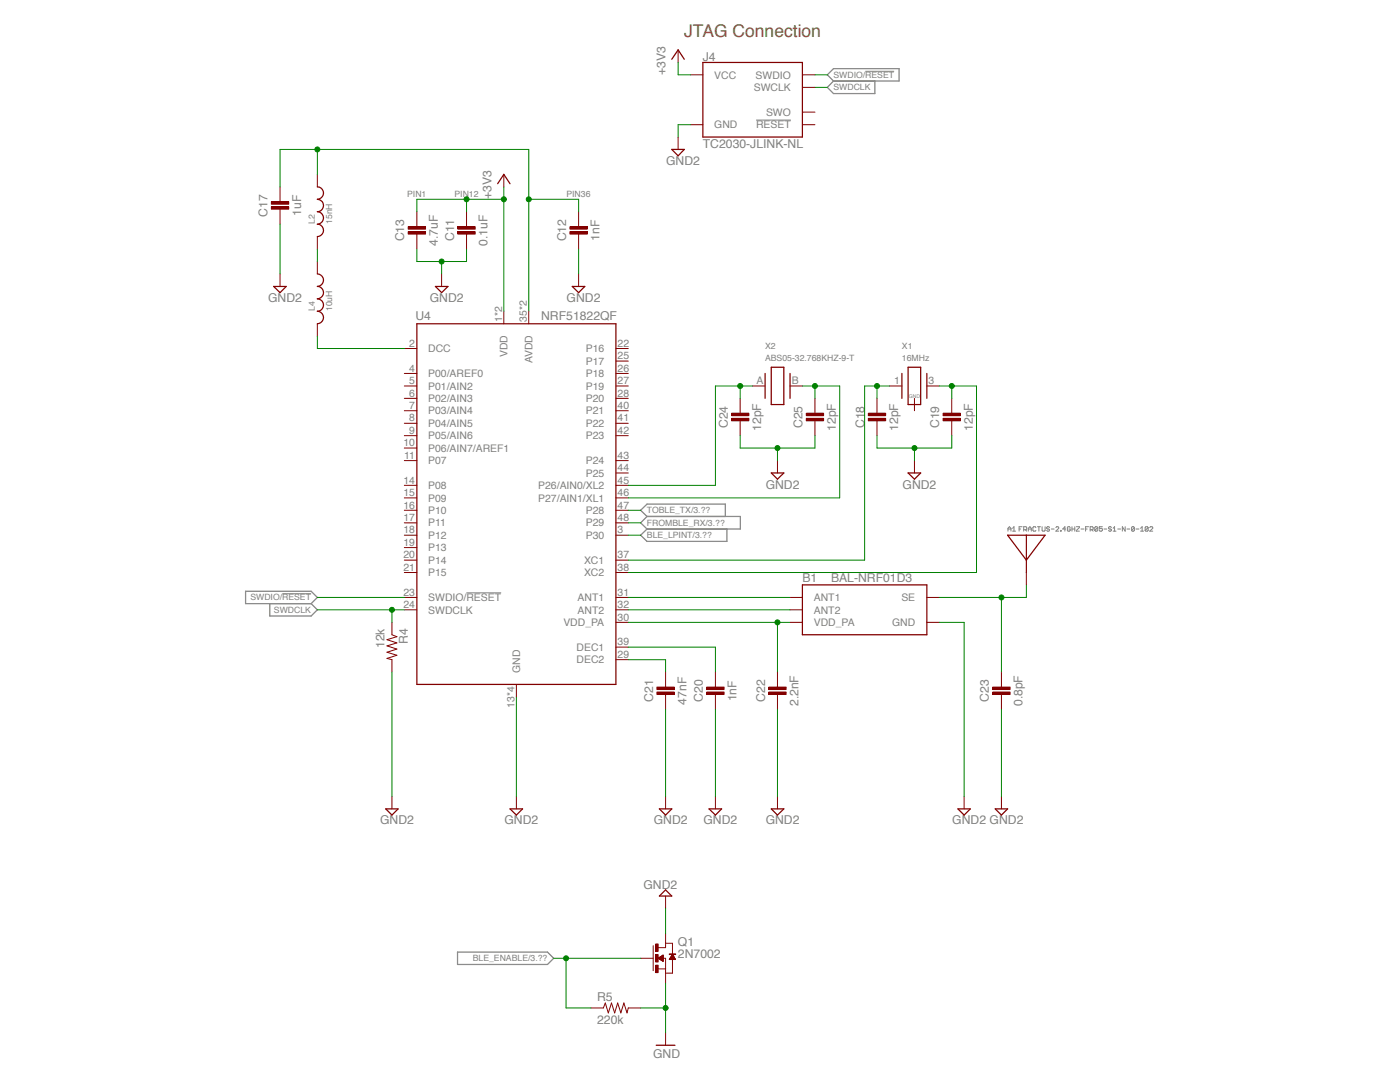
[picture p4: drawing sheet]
<svg xmlns="http://www.w3.org/2000/svg" width="279mm" height="216mm" viewBox="0 0 279 216" stroke-linecap="round" stroke-linejoin="round" font-family="sans-serif">
<g fill="none" stroke="#808080" stroke-width=".2">
<path d="M172.7 14.2h5.7M150.9 24h6.9M56.3 118.5h5.8M93.1 118.3h6.9M201.2 105.6h.6M201.2 106v-.6l.2-.3 .4 .3v.6M202.1 106h.6M202.1 105.4l.3-.3v.9M203.4 105.6h.3M204 105.1h-.6v.9M204.3 105.7h.5l.1-.1-.1-.5h-.5v.9M204.6 105.7l.3 .3"/>
<path d="M205.2 105.6h.6M205.2 106v-.6l.3-.3 .3 .3v.6M206.7 105.3l-.1-.2h-.3l-.2 .2v.5l.2 .2 .4-.2M207.1 105.1h.6M207.3 105.1v.9M208 105.1v.7l.1 .2 .5-.2v-.7M209.5 105.3l-.2-.2h-.3l-.1 .3 .4 .2 .2 .2-.2 .2-.4-.2M209.8 105.6h.6M210.7 105.3l.2-.2h.2l.2 .3-.6 .6h.6M211.6 105.8l.2 .2zM212.7 105.6h-.6l.4-.5v.9M213.6 105.3l-.2-.2h-.2l-.2 .2v.5l.2 .2 .4-.2v-.2h-.3"/>
<path d="M213.9 105.6h.6M213.9 105.1v.9M214.5 105.1v.9M214.8 105.1h.6v.2l-.6 .5v.2h.6M215.7 105.6h.6M216.6 105.6h.4M217.2 105.1h-.6v.9M217.6 105.7h.4l.2-.1-.2-.5h-.4v.9M217.8 105.7l.4 .3M219.1 105.3l-.2-.2h-.3l-.1 .2v.5M219.1 105.3v.5l-.2 .2-.4-.2M219.1 105.3l-.6 .5"/>
<path d="M220 105.1h-.6v.5l.3-.2 .3 .2v.2l-.2 .2-.4-.2M220.3 105.6h.6M221.8 105.3l-.1-.2h-.3l-.2 .3 .5 .2 .1 .2-.1 .2-.5-.2M222.2 106h.5M222.2 105.4l.2-.3v.9M223.1 105.6h.5M224.6 105.1v.9l-.6-.9v.9M224.9 105.6h.6M226.4 105.3l-.2-.2h-.2l-.2 .2v.5M226.4 105.3v.5l-.2 .2-.4-.2M226.4 105.3l-.6 .5M226.7 105.6h.6"/>
<path d="M227.6 106h.6M227.6 105.4l.3-.3v.9M229.1 105.3l-.1-.2h-.3l-.2 .2v.5M229.1 105.3v.5l-.1 .2-.5-.2M229.1 105.3l-.6 .5M229.5 105.3l.1-.2h.3l.2 .3-.6 .6h.6"/>
</g>
<path d="M165.1 14.9l1.2-1.2h13.1v2.5h-13.1zM166.3 16.2l-1.2 1.2 1.2 1.3h8.3v-2.5M49 118h13.1l1.2 1.2-1.2 1.2h-13.1zM129.1 103.1h18.7v2.5h-18.7M129.1 103.1l-1.2 1.2 1.2 1.3M129.1 105.6l-1.2 1.2 1.2 1.2h16v-2.4M129.1 103.1l-1.2-1.3 1.2-1.2h15.7v2.5M53.8 120.4v2.5h8.3l1.2-1.2-1.2-1.3M91.3 190h18l1.2 1.2-1.2 1.2h-18z" fill="none" stroke="#808080" stroke-width=".25"/>
<path d="M93.1 42.2v3M93.1 46.5v3.2" fill="none" stroke="#820000" stroke-width=".2"/>
<path d="M91.4 45.2h3.4v.5h-3.4z" fill="#820000"/>
<path d="M91.4 45.2h3.4v.5h-3.4z" fill="none" stroke="#820000" stroke-width=".2"/>
<path d="M91.4 46.2h3.4v.5h-3.4z" fill="#820000"/>
<path d="M91.4 46.2h3.4v.5h-3.4zM115.5 42.2v3M115.5 46.5v3.2" fill="none" stroke="#820000" stroke-width=".2"/>
<path d="M113.7 45.2h3.5v.5h-3.5z" fill="#820000"/>
<path d="M113.7 45.2h3.5v.5h-3.5z" fill="none" stroke="#820000" stroke-width=".2"/>
<path d="M113.7 46.2h3.5v.5h-3.5z" fill="#820000"/>
<path d="M83.2 42.2v3M83.2 46.5v3.2M113.7 46.2h3.5v.5h-3.5z" fill="none" stroke="#820000" stroke-width=".2"/>
<path d="M81.5 45.2h3.4v.5h-3.4z" fill="#820000"/>
<path d="M81.5 45.2h3.4v.5h-3.4z" fill="none" stroke="#820000" stroke-width=".2"/>
<path d="M81.5 46.2h3.4v.5h-3.4z" fill="#820000"/>
<g fill="none" stroke="#820000" stroke-width=".2">
<path d="M55.9 37.3v3M63.3 34.8v2.5M55.9 41.5v3.2M63.3 47.2v2.5M81.5 46.2h3.4v.5h-3.4zM80.7 74.5h2.5M80.7 77h2.5M80.7 69.5h2.5M80.7 79.5h2.5M100.6 62.1v2.5M105.5 62.1v2.5M122.9 74.5h2.5"/>
<path d="M122.9 77h2.5M122.9 69.5h2.5M122.9 79.5h2.5M122.9 72h2.5M80.7 82h2.5M80.7 84.5h2.5M80.7 86.9h2.5M80.7 89.4h2.5M80.7 91.9h2.5M80.7 96.8h2.5M80.7 99.4h2.5M122.9 82h2.5"/>
<path d="M122.9 84.5h2.5M122.9 86.9h2.5M122.9 91.9h2.5M122.9 96.8h2.5M122.9 99.4h2.5M122.9 94.4h2.5M80.7 111.8h2.5M80.7 114.2h2.5M80.7 101.8h2.5M80.7 104.3h2.5M80.7 106.8h2.5M80.7 109.3h2.5"/>
<path d="M80.7 119.2h2.5M122.9 111.8h2.5M122.9 114.2h2.5M122.9 101.8h2.5M122.9 104.3h2.5M122.9 106.8h2.5M122.9 119.2h2.5M157.7 119.2h2.4M185 119.2h2.4M80.7 121.7h2.5M103.1 136.6v2.5M122.9 121.7h2.5"/>
<path d="M122.9 129.1h2.5M122.9 131.6h2.5M122.9 124.2h2.5M157.7 121.7h2.4M157.7 124.2h2.4M185 124.2h2.4"/>
</g>
<path d="M63.3 37.3a1.23 1.23 0 0 1 1.3 1.2 1.23 1.23 0 0 1-1.3 1.3 1.23 1.23 0 0 1 1.3 1.2 1.23 1.23 0 0 1-1.3 1.2 1.25 1.25 0 0 1 1.3 1.3 1.25 1.25 0 0 1-1.3 1.2 1.23 1.23 0 0 1 1.3 1.3 1.23 1.23 0 0 1-1.3 1.2M83.2 64.6h39.7v72h-39.7zM160.1 116.7h24.9v10h-24.9z" fill="none" stroke="#820000" stroke-width=".25"/>
<path d="M54.2 40.3h3.4v.4h-3.4z" fill="#820000"/>
<path d="M54.2 40.3h3.4v.5h-3.4z" fill="none" stroke="#820000" stroke-width=".2"/>
<path d="M54.2 41.2h3.4v.5h-3.4z" fill="#820000"/>
<path d="M54.2 41.2h3.4v.5h-3.4zM175 79.5v3M177.5 77h2.5M182.5 79.5v2.5M185 77h2.4M175 83.7v3.2" fill="none" stroke="#820000" stroke-width=".2"/>
<path d="M180 74.5v5M181.2 73.3h2.5v7.4h-2.5zM185 74.5v5" fill="none" stroke="#820000" stroke-width=".25"/>
<path d="M173.3 82.4h3.4v.5h-3.4z" fill="#820000"/>
<path d="M173.3 82.5h3.5v.4h-3.5z" fill="none" stroke="#820000" stroke-width=".2"/>
<path d="M173.3 83.5h3.4v.5h-3.4z" fill="#820000"/>
<path d="M189.9 79.5v3M173.3 83.5h3.5v.5h-3.5zM189.9 83.7v3.2" fill="none" stroke="#820000" stroke-width=".2"/>
<path d="M188.2 82.4h3.5v.5h-3.5z" fill="#820000"/>
<path d="M188.2 82.5h3.5v.4h-3.5z" fill="none" stroke="#820000" stroke-width=".2"/>
<path d="M188.2 83.5h3.5v.5h-3.5z" fill="#820000"/>
<path d="M188.2 83.5h3.5v.5h-3.5zM142.8 134.1v3M142.8 138.3v3.2" fill="none" stroke="#820000" stroke-width=".2"/>
<path d="M141 137.1h3.5v.5h-3.5z" fill="#820000"/>
<path d="M141 137.1h3.5v.5h-3.5z" fill="none" stroke="#820000" stroke-width=".2"/>
<path d="M141 138.1h3.5v.5h-3.5z" fill="#820000"/>
<path d="M132.8 134.1v3M132.8 138.3v3.2M141 138.1h3.5v.5h-3.5z" fill="none" stroke="#820000" stroke-width=".2"/>
<path d="M131.1 137.1h3.4v.5h-3.4z" fill="#820000"/>
<path d="M131.1 137.1h3.5v.5h-3.5z" fill="none" stroke="#820000" stroke-width=".2"/>
<path d="M131.1 138.1h3.4v.5h-3.4z" fill="#820000"/>
<path d="M131.1 138.1h3.5v.5h-3.5zM155.2 134.1v3M155.2 138.3v3.2" fill="none" stroke="#820000" stroke-width=".2"/>
<path d="M153.4 137.1h3.5v.5h-3.5z" fill="#820000"/>
<path d="M153.4 137.1h3.5v.5h-3.5z" fill="none" stroke="#820000" stroke-width=".2"/>
<path d="M153.4 138.1h3.5v.5h-3.5z" fill="#820000"/>
<path d="M63.3 52.2v2.5M63.3 64.6v2.5M204.8 114.2v2.5M78.2 124.2v2.5l1 .3-2 .6 2 .7-2 .6 2 .6-2 .6 2 .6-2 .7 1 .2v2.5M153.4 138.1h3.5v.5h-3.5zM199.9 134.1v3M199.9 138.3v3.2" fill="none" stroke="#820000" stroke-width=".2"/>
<path d="M63.3 54.7a1.25 1.25 0 0 1 1.3 1.2 1.25 1.25 0 0 1-1.3 1.3 1.23 1.23 0 0 1 1.3 1.2 1.23 1.23 0 0 1-1.3 1.2 1.23 1.23 0 0 1 1.3 1.3 1.23 1.23 0 0 1-1.3 1.2 1.25 1.25 0 0 1 1.3 1.3 1.25 1.25 0 0 1-1.3 1.2M201.1 106.8h7.5l-3.8 5zM204.8 106.8v7.4" fill="none" stroke="#820000" stroke-width=".25"/>
<path d="M198.1 137.1h3.5v.5h-3.5z" fill="#820000"/>
<path d="M198.1 137.1h3.5v.5h-3.5z" fill="none" stroke="#820000" stroke-width=".2"/>
<path d="M198.1 138.1h3.5v.5h-3.5z" fill="#820000"/>
<path d="M137.8 14.9h2.5M160.1 14.9h2.5M160.1 17.4h2.5M137.8 24.9h2.5M160.1 22.4h2.5M160.1 24.9h2.5M147.7 79.5v3M150.2 77h2.5M157.7 77h2.4M147.7 83.7v3.2M198.1 138.1h3.5v.5h-3.5z" fill="none" stroke="#820000" stroke-width=".2"/>
<path d="M140.3 12.5h19.8v14.8h-19.8zM152.7 74.5v5M153.9 73.3h2.5v7.4h-2.5zM157.7 74.5v5" fill="none" stroke="#820000" stroke-width=".25"/>
<path d="M146 82.4h3.4v.5h-3.4z" fill="#820000"/>
<path d="M146 82.5h3.4v.4h-3.4z" fill="none" stroke="#820000" stroke-width=".2"/>
<path d="M146 83.5h3.4v.5h-3.4z" fill="#820000"/>
<path d="M162.6 79.5v3M146 83.5h3.4v.5h-3.4zM162.6 83.7v3.2" fill="none" stroke="#820000" stroke-width=".2"/>
<path d="M160.9 82.4h3.5v.5h-3.5z" fill="#820000"/>
<path d="M160.9 82.5h3.5v.4h-3.5z" fill="none" stroke="#820000" stroke-width=".2"/>
<path d="M160.9 83.5h3.5v.5h-3.5z" fill="#820000"/>
<path d="M135.3 10v2.5M100.6 34.8v2.5M160.9 83.5h3.5v.5h-3.5zM130.4 188.7v5M131.3 193.3h1.5M132.3 191.2h.5v2.5M132.8 188.7v.4h-1.5M132.8 188.2h1.4v2.3M134.2 191.5v2.7h-1.4" fill="none" stroke="#820000" stroke-width=".2"/>
<path d="M134.1 11.8l1.2-1.8 1.3 1.8M99.3 36.7l1.3-1.9 1.2 1.9" fill="none" stroke="#820000" stroke-width=".25"/>
<path d="M130.8 188.3h.5v1.5h-.5z" fill="#820000"/>
<path d="M130.9 188.4h.4v1.4h-.4z" fill="none" stroke="#820000" stroke-width=".2"/>
<path d="M130.8 190.5h.5v1.4h-.5z" fill="#820000"/>
<path d="M130.9 190.5h.4v1.5h-.4z" fill="none" stroke="#820000" stroke-width=".2"/>
<path d="M130.8 192.6h.5v1.5h-.5z" fill="#820000"/>
<path d="M130.9 192.6h.4v1.5h-.4z" fill="none" stroke="#820000" stroke-width=".2"/>
<path d="M133.6 190.3h1.2v.2h-1.2z" fill="#820000"/>
<g fill="none" stroke="#820000" stroke-width=".2">
<path d="M135.3 27.3v2.5M55.9 54.7v2.5M88.1 54.7v2.5M115.5 54.7v2.5M155.2 91.9v2.5M182.5 91.9v2.5M78.2 158.9v2.5M103.1 158.9v2.5M132.8 158.9v2.5M142.8 158.9v2.5M155.2 158.9v2.5M192.4 158.9v2.5"/>
<path d="M199.9 158.9v2.5M132.8 178.8v2.5M127.9 191.2h2.5M131.3 191.2h1M131.3 191.2l1 .6M131.4 191.2h.9M131.5 191.1h.8M131.5 191.3h.8M131.7 191.4h.6M131.7 191h.6M131.8 190.9h.5M131.8 191.5h.5"/>
<path d="M131.9 190.9h.4M131.9 191.6h.4M132.1 191.7h.2M132.1 190.8h.2M132.2 190.6h.1M132.2 191.7h.1M132.3 191.8h.1M132.3 190.6h.1M132.3 190.6l-1 .6M132.3 190.6v1.2M132.8 186.2v2.5M132.8 193.7v2.5"/>
<path d="M133.6 190.3h1.2v.2h-1.2zM133.6 191.4h1.2M133.7 191.2h1M133.8 191.1h.8M133.9 191h.7M133.9 190.9h.6M134 190.9h.5M134 190.8h.4M134.1 190.6h.2M134.2 190.5h.1M134.2 190.5l.6 1h-1.2zM117.9 201.1h2.5l.4-1 .6 2 .6-2 .7 2 .6-2 .6 2 .6-2 .6 2 .3-1h2.5"/>
<path d="M132.8 206.1v2.5"/>
</g>
<g fill="none" stroke="#820000" stroke-width=".25">
<path d="M134.1 29.8h2.5l-1.3 1.3zM54.6 57.2h2.5l-1.2 1.2zM86.9 57.2h2.5l-1.3 1.2zM114.2 57.2h2.5l-1.2 1.2zM153.9 94.4h2.5l-1.2 1.2zM181.2 94.4h2.5l-1.2 1.2zM77 161.4h2.5l-1.3 1.2zM101.8 161.4h2.5l-1.2 1.2zM131.6 161.4h2.5l-1.3 1.2zM132.8 177.6l1.3 1.2h-2.5zM141.5 161.4h2.5l-1.2 1.2zM153.9 161.4h2.5l-1.2 1.2z"/>
<path d="M191.2 161.4h2.4l-1.2 1.2zM198.6 161.4h2.5l-1.2 1.2zM131 208.6h3.7"/>
</g>
<path d="M125.4 119.2h32.3M125.4 121.7h32.3M125.4 124.2h32.3M155.2 124.2v9.9" fill="none" stroke="#008100" stroke-width=".2"/>
<circle cx="155.2" cy="124.2" r=".49" fill="#008100"/>
<g fill="none" stroke="#008100" stroke-width=".2">
<path d="M199.9 119.2v14.9M204.8 116.7v2.5h-17.4"/>
<circle cx="155.2" cy="124.2" r=".49"/>
</g>
<circle cx="199.8" cy="119.2" r=".49" fill="#008100"/>
<g fill="none" stroke="#008100" stroke-width=".2">
<path d="M55.9 29.8h49.6v32.3M63.3 29.8v5M105.5 39.8h10v2.4"/>
<circle cx="199.9" cy="119.2" r=".49"/>
</g>
<circle cx="105.5" cy="39.8" r=".49" fill="#008100"/>
<g fill="none" stroke="#008100" stroke-width=".2">
<path d="M55.9 29.8v7.5"/>
<circle cx="105.5" cy="39.8" r=".49"/>
</g>
<circle cx="63.3" cy="29.8" r=".49" fill="#008100"/>
<g fill="none" stroke="#008100" stroke-width=".2">
<path d="M63.3 49.7v2.5M63.3 67.1v2.4h17.4M172.6 77h4.9M175 77v2.5"/>
<circle cx="63.3" cy="29.8" r=".49"/>
</g>
<circle cx="175" cy="77" r=".49" fill="#008100"/>
<g fill="none" stroke="#008100" stroke-width=".2">
<path d="M172.6 77v34.8h-47.2M187.4 77h2.5v2.5"/>
<circle cx="175" cy="77" r=".49"/>
</g>
<circle cx="189.9" cy="77" r=".49" fill="#008100"/>
<g fill="none" stroke="#008100" stroke-width=".2">
<path d="M189.9 77h5v37.2h-69.5M63.3 121.7h17.4M78.2 121.7v2.5M125.4 129.1h17.4v5M125.4 131.6h7.4v2.5"/>
<circle cx="189.9" cy="77" r=".49"/>
</g>
<circle cx="78.2" cy="121.7" r=".49" fill="#008100"/>
<g fill="none" stroke="#008100" stroke-width=".2">
<path d="M162.6 17.4h2.5M162.6 14.9h2.5M160.1 77h7.5v22.4h-42.2M162.6 77v2.5M63.3 119.2h17.4M125.4 101.8h2.5M125.4 104.3h2.5"/>
<circle cx="78.2" cy="121.7" r=".49"/>
</g>
<circle cx="162.6" cy="77" r=".49" fill="#008100"/>
<g fill="none" stroke="#008100" stroke-width=".2">
<path d="M147.7 77v2.5M150.2 77h-7.4v19.8"/>
<circle cx="162.6" cy="77" r=".49"/>
</g>
<circle cx="147.7" cy="77" r=".49" fill="#008100"/>
<g fill="none" stroke="#008100" stroke-width=".2">
<path d="M93.1 39.8v2.4M100.6 39.8h-17.4v2.4M125.4 96.8h17.4"/>
<circle cx="147.7" cy="77" r=".49"/>
</g>
<circle cx="93.1" cy="39.8" r=".49" fill="#008100"/>
<g fill="none" stroke="#008100" stroke-width=".2">
<path d="M100.6 37.3v24.8"/>
<circle cx="93.1" cy="39.8" r=".49"/>
</g>
<circle cx="100.5" cy="39.8" r=".49" fill="#008100"/>
<g fill="none" stroke="#008100" stroke-width=".2">
<path d="M135.3 12.5v2.4h2.5M110.5 191.2h17.4M113 191.2v9.9h4.9"/>
<circle cx="100.6" cy="39.8" r=".49"/>
</g>
<circle cx="113" cy="191.2" r=".49" fill="#008100"/>
<g fill="none" stroke="#008100" stroke-width=".2">
<path d="M175 86.9v2.5h14.9v-2.5M182.5 89.4v2.5M78.2 134.1v24.8M103.1 139.1v19.8M187.4 124.2h5v34.7M132.8 141.5v17.4M142.8 141.5v17.4M155.2 141.5v17.4M199.9 141.5v17.4M132.8 181.3v4.9"/>
<circle cx="113" cy="191.2" r=".49"/>
</g>
<circle cx="182.5" cy="89.4" r=".49" fill="#008100"/>
<g fill="none" stroke="#008100" stroke-width=".2">
<path d="M147.7 86.9v2.5h14.9v-2.5M155.2 89.4v2.5"/>
<circle cx="182.5" cy="89.4" r=".49"/>
</g>
<circle cx="155.2" cy="89.4" r=".49" fill="#008100"/>
<g fill="none" stroke="#008100" stroke-width=".2">
<path d="M83.2 49.7v2.5h9.9v-2.5M88.1 52.2v2.5"/>
<circle cx="155.2" cy="89.4" r=".49"/>
</g>
<circle cx="88.1" cy="52.2" r=".49" fill="#008100"/>
<g fill="none" stroke="#008100" stroke-width=".2">
<path d="M137.8 24.9h-2.5v2.4M55.9 44.7v10M115.5 49.7v5M132.8 196.2v9.9M127.9 201.1h4.9"/>
<circle cx="88.1" cy="52.2" r=".49"/>
</g>
<circle cx="132.8" cy="201.1" r=".49" fill="#008100"/>
<g fill="none" stroke="#008100" stroke-width=".2">
<path d="M125.4 106.8h2.5"/>
<circle cx="132.8" cy="201.1" r=".49"/>
</g>
<text font-size="3.5" fill="#808100" x="136.6" y="7.5">JTAG Connection</text>
<g font-size="2.4" fill="#808080">
<text x="132.8" y="14.9" transform="rotate(-90 132.8 14.9)">+3V3</text>
<text x="140.3" y="12.2">J4</text>
<text x="140.3" y="29.6">TC2030-JLINK-NL</text>
<text x="132.9" y="32.9">GND2</text>
<text x="98.1" y="39.8" transform="rotate(-90 98.1 39.8)">+3V3</text>
<text x="53.4" y="43.2" transform="rotate(-90 53.4 43.2)">C17</text>
<text x="60.1" y="43.1" transform="rotate(-90 60.1 43.1)">1uF</text>
<text x="80.7" y="48.2" transform="rotate(-90 80.7 48.2)">C13</text>
<text x="87.4" y="49.1" transform="rotate(-90 87.4 49.1)">4.7uF</text>
<text x="90.6" y="48.1" transform="rotate(-90 90.6 48.1)">C11</text>
<text x="97.3" y="49.1" transform="rotate(-90 97.3 49.1)">0.1uF</text>
<text x="113" y="48.2" transform="rotate(-90 113 48.2)">C12</text>
<text x="119.7" y="48.1" transform="rotate(-90 119.7 48.1)">1nF</text>
<text x="53.5" y="60.2">GND2</text>
<text x="82.9" y="63.8">U4</text>
<text x="85.8" y="60.2">GND2</text>
<text x="108" y="63.8">NRF51822QF</text>
<text x="113.1" y="60.2">GND2</text>
<text x="145.2" y="85.4" transform="rotate(-90 145.2 85.4)">C24</text>
<text x="151.9" y="86" transform="rotate(-90 151.9 86)">12pF</text>
<text x="160.1" y="85.4" transform="rotate(-90 160.1 85.4)">C25</text>
<text x="166.8" y="86" transform="rotate(-90 166.8 86)">12pF</text>
<text x="172.5" y="85.4" transform="rotate(-90 172.5 85.4)">C18</text>
<text x="179.2" y="86" transform="rotate(-90 179.2 86)">12pF</text>
<text x="187.4" y="85.4" transform="rotate(-90 187.4 85.4)">C19</text>
<text x="194.1" y="86" transform="rotate(-90 194.1 86)">12pF</text>
<text x="152.8" y="97.5">GND2</text>
<text x="180.1" y="97.5">GND2</text>
<text x="160.1" y="116.2">B1</text>
<text x="165.8" y="116.2">BAL-NRF01D3</text>
<text x="76.7" y="129.3" transform="rotate(-90 76.7 129.3)">12k</text>
<text x="81.4" y="128.5" transform="rotate(-90 81.4 128.5)">R4</text>
<text x="130.3" y="140" transform="rotate(-90 130.3 140)">C21</text>
<text x="137" y="140.6" transform="rotate(-90 137 140.6)">47nF</text>
<text x="140.3" y="140" transform="rotate(-90 140.3 140)">C20</text>
<text x="147" y="139.9" transform="rotate(-90 147 139.9)">1nF</text>
<text x="152.7" y="140" transform="rotate(-90 152.7 140)">C22</text>
<text x="159.4" y="140.9" transform="rotate(-90 159.4 140.9)">2.2nF</text>
<text x="197.4" y="140" transform="rotate(-90 197.4 140)">C23</text>
<text x="204.1" y="140.9" transform="rotate(-90 204.1 140.9)">0.8pF</text>
<text x="75.8" y="164.5">GND2</text>
<text x="100.7" y="164.5">GND2</text>
<text x="130.5" y="164.5">GND2</text>
<text x="140.4" y="164.5">GND2</text>
<text x="152.8" y="164.5">GND2</text>
<text x="190" y="164.5">GND2 GND2</text>
<text x="128.4" y="177.4">GND2</text>
<text x="135.3" y="191.2">2N7002</text>
<text x="135.3" y="188.7">Q1</text>
<text x="119.2" y="199.7">R5</text>
<text x="119.2" y="204.4">220k</text>
<text x="130.3" y="211.1">GND</text>
</g>
<g font-size="2.1" fill="#808080">
<text x="142.6" y="15.7">VCC</text>
<text x="150.8" y="15.7">SWDIO</text>
<text x="150.4" y="18.1">SWCLK</text>
<text x="152.9" y="23.1">SWO</text>
<text x="142.6" y="25.6">GND</text>
<text x="150.9" y="25.6">RESET</text>
<text x="100.2" y="64.2" transform="rotate(-90 100.2 64.2)">1*2</text>
<text x="105.2" y="64.2" transform="rotate(-90 105.2 64.2)">35*2</text>
<text x="81.7" y="69.2">2</text>
<text x="85.5" y="70.3">DCC</text>
<text x="101.3" y="71.3" transform="rotate(-90 101.3 71.3)">VDD</text>
<text x="116.9" y="70.3">P16</text>
<text x="123.2" y="69.2">22</text>
<text x="123.2" y="71.7">25</text>
<text x="81.7" y="74.2">4</text>
<text x="81.7" y="76.6">5</text>
<text x="85.5" y="75.3">P00/AREF0</text>
<text x="85.5" y="77.7">P01/AIN2</text>
<text x="106.3" y="72.5" transform="rotate(-90 106.3 72.5)">AVDD</text>
<text x="116.9" y="72.8">P17</text>
<text x="116.9" y="75.2">P18</text>
<text x="116.9" y="77.7">P19</text>
<text x="123.2" y="74.2">26</text>
<text x="123.2" y="76.6">27</text>
<text x="151" y="76.6">A</text>
<text x="158" y="76.6">B</text>
<text x="178.5" y="76.6">1</text>
<text x="185.3" y="76.6">3</text>
<text x="81.7" y="79.1">6</text>
<text x="81.7" y="81.6">7</text>
<text x="85.5" y="80.2">P02/AIN3</text>
<text x="85.5" y="82.7">P03/AIN4</text>
<text x="116.9" y="80.2">P20</text>
<text x="116.9" y="82.7">P21</text>
<text x="123.2" y="79.1">28</text>
<text x="123.2" y="81.6">40</text>
<text x="80.5" y="89.1">10</text>
<text x="81.7" y="84.1">8</text>
<text x="81.7" y="86.6">9</text>
<text x="85.5" y="85.2">P04/AIN5</text>
<text x="85.5" y="87.7">P05/AIN6</text>
<text x="116.9" y="85.2">P22</text>
<text x="116.9" y="87.7">P23</text>
<text x="123.2" y="84.1">41</text>
<text x="123.2" y="86.6">42</text>
<text x="80.7" y="91.5">11</text>
<text x="85.5" y="90.2">P06/AIN7/AREF1</text>
<text x="85.5" y="92.6">P07</text>
<text x="116.9" y="92.6">P24</text>
<text x="116.9" y="95.1">P25</text>
<text x="123.2" y="91.5">43</text>
<text x="123.2" y="94">44</text>
<text x="80.5" y="96.5">14</text>
<text x="80.5" y="99">15</text>
<text x="80.5" y="101.5">16</text>
<text x="85.5" y="97.6">P08</text>
<text x="85.5" y="100.1">P09</text>
<text x="107.4" y="97.6">P26/AIN0/XL2</text>
<text x="107.4" y="100.1">P27/AIN1/XL1</text>
<text x="123.2" y="96.5">45</text>
<text x="123.2" y="99">46</text>
<text x="123.2" y="101.5">47</text>
<text x="80.5" y="104">17</text>
<text x="80.5" y="106.4">18</text>
<text x="85.5" y="102.6">P10</text>
<text x="85.5" y="105">P11</text>
<text x="85.5" y="107.5">P12</text>
<text x="116.9" y="102.6">P28</text>
<text x="116.9" y="105">P29</text>
<text x="116.9" y="107.5">P30</text>
<text x="123.2" y="104">48</text>
<text x="123.2" y="106.4">3</text>
<text x="80.5" y="108.9">19</text>
<text x="80.5" y="111.4">20</text>
<text x="80.5" y="113.9">21</text>
<text x="85.5" y="110">P13</text>
<text x="85.5" y="112.5">P14</text>
<text x="116.6" y="112.5">XC1</text>
<text x="123.2" y="111.4">37</text>
<text x="123.2" y="113.9">38</text>
<text x="80.5" y="118.9">23</text>
<text x="85.5" y="115">P15</text>
<text x="85.5" y="119.9">SWDIO/RESET</text>
<text x="115.3" y="119.9">ANT1</text>
<text x="116.6" y="115">XC2</text>
<text x="123.2" y="118.9">31</text>
<text x="162.4" y="119.9">ANT1</text>
<text x="179.9" y="119.9">SE</text>
<text x="80.5" y="121.3">24</text>
<text x="85.5" y="122.4">SWDCLK</text>
<text x="112.4" y="124.9">VDD_PA</text>
<text x="115.3" y="122.4">ANT2</text>
<text x="123.2" y="121.3">32</text>
<text x="123.2" y="123.8">30</text>
<text x="162.4" y="122.4">ANT2</text>
<text x="162.4" y="124.9">VDD_PA</text>
<text x="178.1" y="124.9">GND</text>
<text x="115.1" y="129.9">DEC1</text>
<text x="123.2" y="128.8">39</text>
<text x="123.2" y="131.3">29</text>
<text x="103.8" y="134.3" transform="rotate(-90 103.8 134.3)">GND</text>
<text x="115.1" y="132.3">DEC2</text>
<text x="102.7" y="141.2" transform="rotate(-90 102.7 141.2)">13*4</text>
</g>
<g font-size="1.7" fill="#808080">
<text x="166.3" y="15.5">SWDIO/RESET</text>
<text x="166.3" y="18">SWDCLK</text>
<text x="81.3" y="39.3">PIN1</text>
<text x="90.7" y="39.3">PIN12</text>
<text x="113" y="39.3">PIN36</text>
<text x="62.8" y="44.7" transform="rotate(-90 62.8 44.7)">L2</text>
<text x="66.3" y="44.7" transform="rotate(-90 66.3 44.7)">15nH</text>
<text x="62.8" y="62.1" transform="rotate(-90 62.8 62.1)">L4</text>
<text x="66.3" y="62.1" transform="rotate(-90 66.3 62.1)">10uH</text>
<text x="152.7" y="69.5">X2</text>
<text x="180" y="69.5">X1</text>
<text x="152.7" y="72">ABS05-32.768KHZ-9-T</text>
<text x="180" y="72">16MHz</text>
<text x="129.1" y="102.4">TOBLE_TX/3.??</text>
<text x="129.1" y="104.9">FROMBLE_RX/3.??</text>
<text x="129.1" y="107.4">BLE_LPINT/3.??</text>
<text x="50" y="119.8">SWDIO/RESET</text>
<text x="54.7" y="122.3">SWDCLK</text>
<text x="94.4" y="191.8">BLE_ENABLE/3.??</text>
</g>
<text font-size="1" fill="#808080" x="181.3" y="79.5">GND</text>
</svg>
